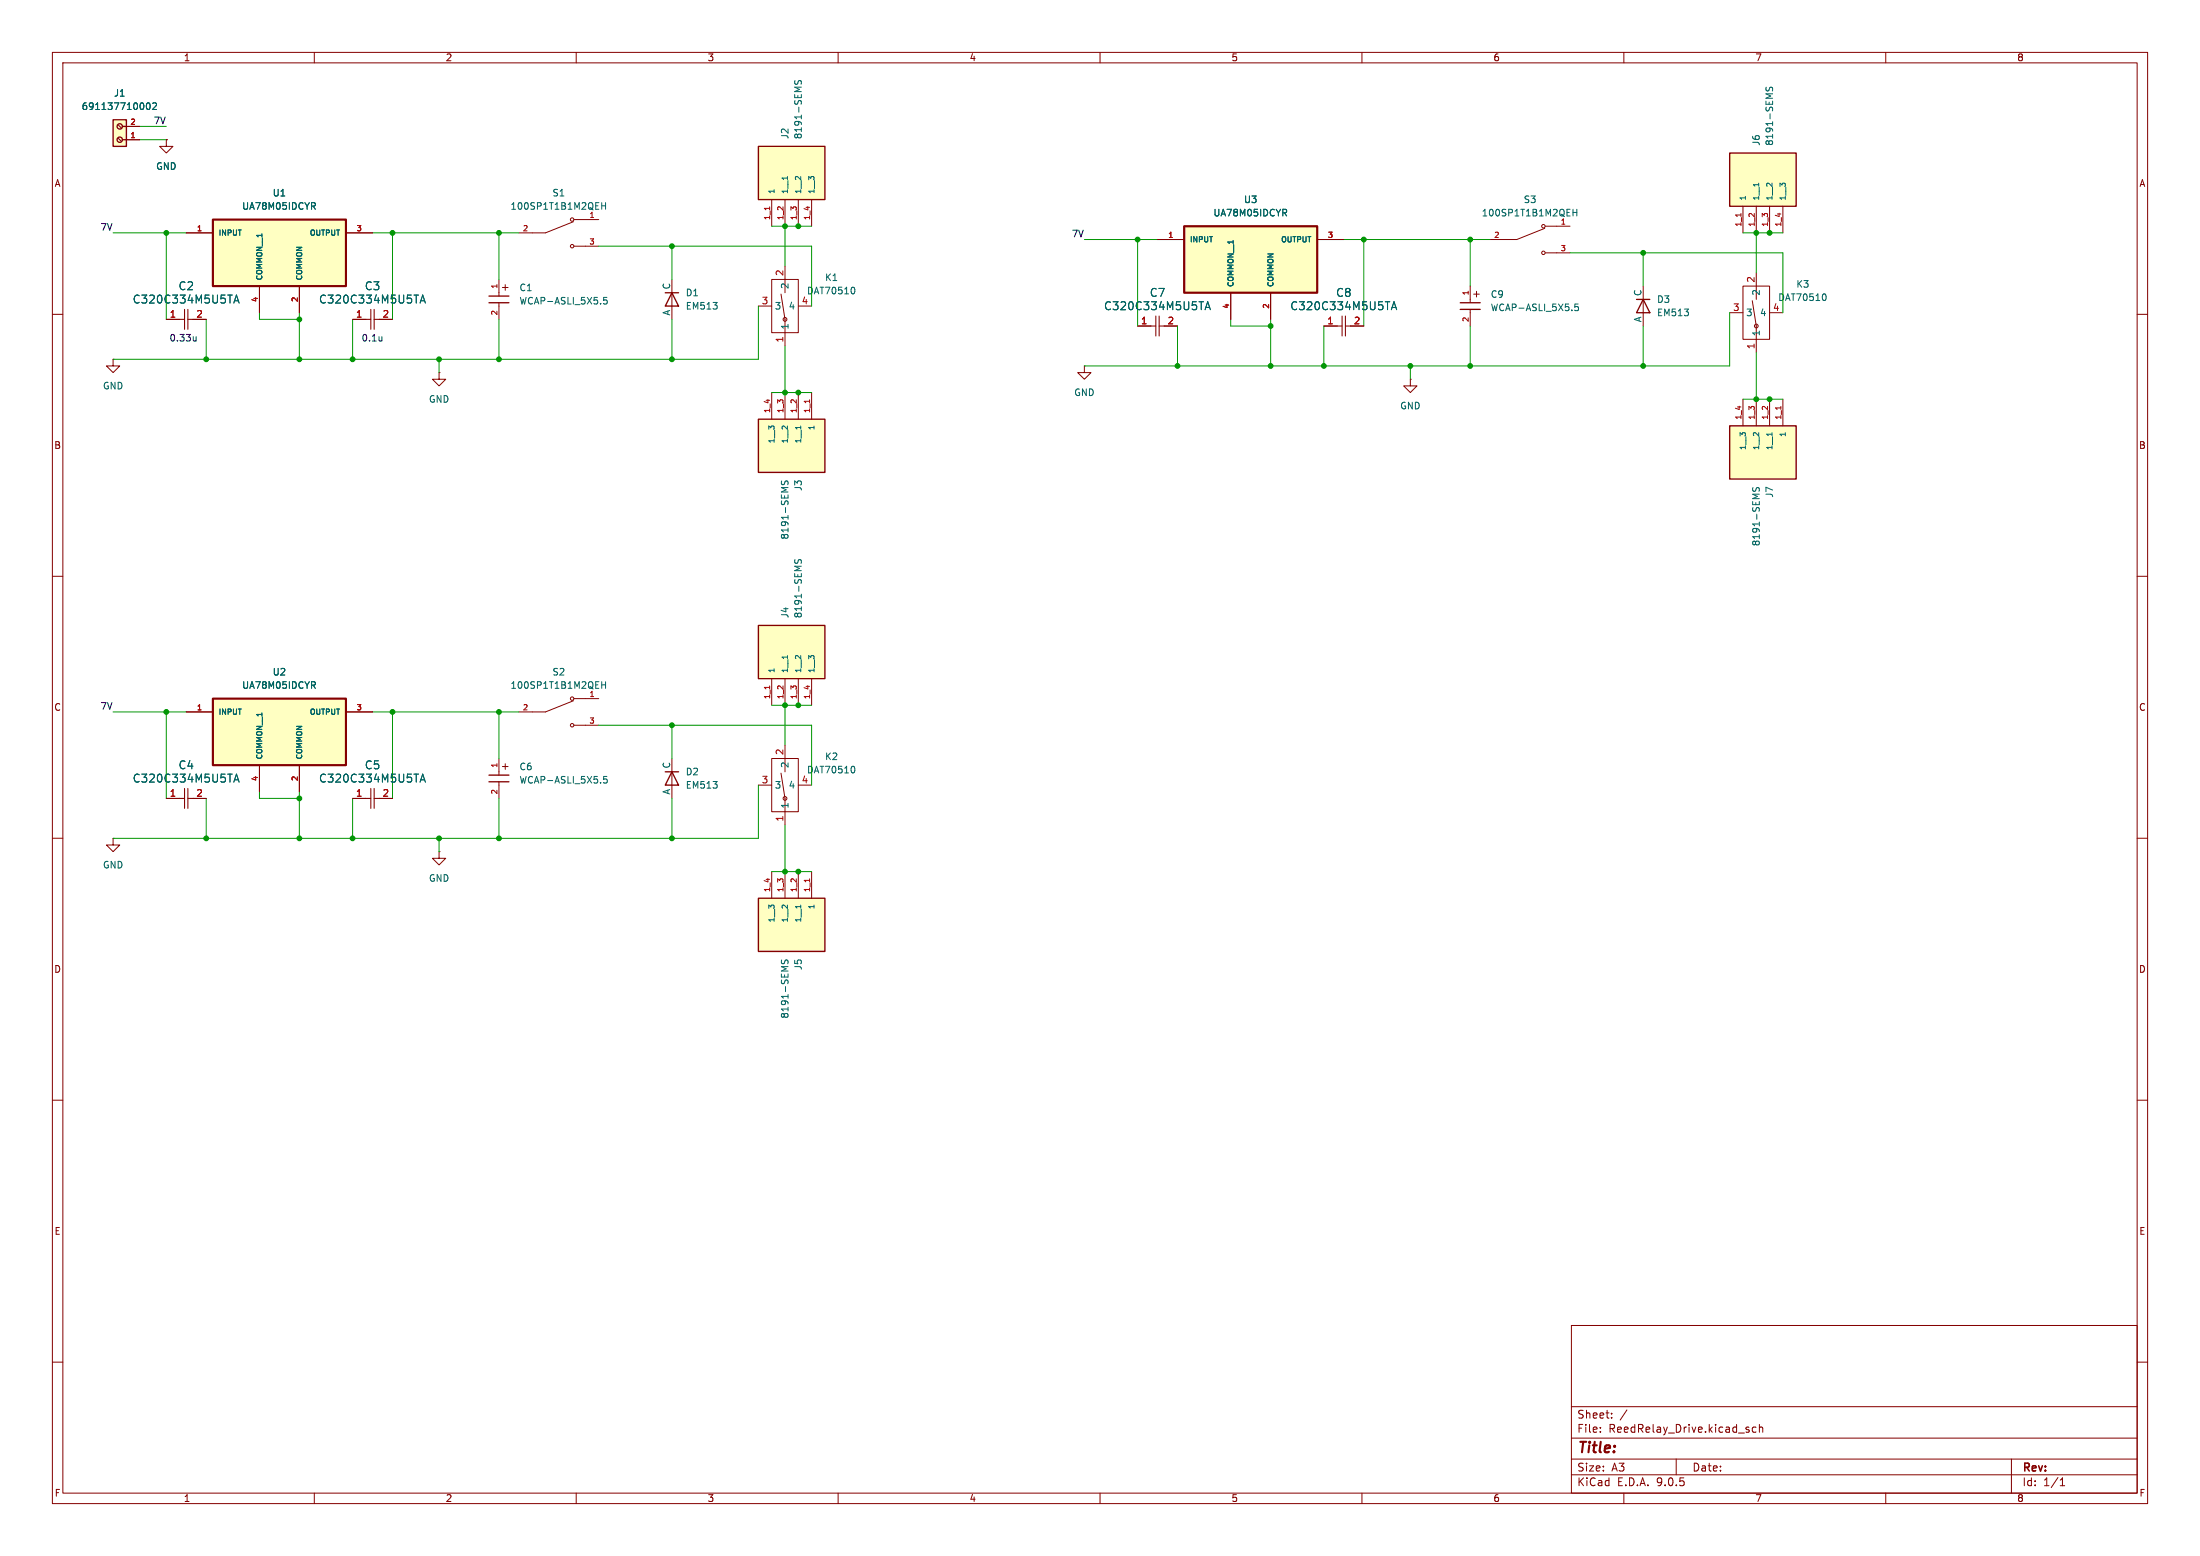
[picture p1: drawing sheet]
<svg xmlns="http://www.w3.org/2000/svg" width="420mm" height="297mm" viewBox="0 0 420 297" stroke-linecap="round" stroke-linejoin="round" font-family="sans-serif">
<g fill="none" stroke="#840000" stroke-width=".19">
<path d="M10 10h400v277h-400zM12 12h396v273h-396zM60 10v2M110 10v2M160 10v2M210 10v2M260 10v2M310 10v2M360 10v2M10 60h2M408 60h2M10 110h2"/>
<path d="M408 110h2M10 160h2M67.3 152.4h2.5M72.4 152.4h2.5M408 160h2M10 210h2M408 210h2M300 253h108v32h-108zM10 260h2M300 278.5h108M300 274.5h108M300 268.5h108"/>
<path d="M305.5 273.2v.2M305.5 272.5v.1M307.7 270.5v.2M307.7 269.8v.1M310.6 269.1l-1.3 1.9M320 278.5v3M333.9 273v.3M335.2 272.5l-.4-.1-.3 .3 .2 .6h.5M335.9 272.5l.2-.1 .3 .1 .1 .9M335.9 271.9v1.5M384 278.5v6.5M408 260h2"/>
<path d="M60 285v2M110 285v2M160 285v2M210 285v2M260 285v2M300 281.5h108M310 285v2M360 285v2M393.3 283.6h.9M393.3 282.5l.4-.4v1.5"/>
</g>
<path d="M69.8 152.4h1M70.8 150.5v3.8M71.4 152.4h1M71.4 150.5v3.8" fill="none" stroke="#840000" stroke-width=".2"/>
<path d="M80.2 149.3l.5-1.5 .5 1.5M80.3 148.9h.8" fill="none" stroke="#006464" stroke-width=".19"/>
<path d="M144.8 27.9h12.7v10.2h-12.7z" fill="#ffffc2"/>
<path d="M144.8 27.9h12.7v10.2h-12.7zM93.3 57.8h3.9M93.3 56.5h3.9" fill="none" stroke="#840000" stroke-width=".25"/>
<g fill="none" stroke="#840000" stroke-width=".19">
<path d="M147.3 38.1v5.1M149.9 38.1v5.1M152.4 38.1v5.1M154.9 38.1v5.1M95.2 53.3v3.2M95.2 57.8v3.2M109.5 42.3l-5.4 2.2h-5M109.6 41.9h4.7M109.6 47h4.7M144.8 58.4h2.5M147.3 53.3h5.1v10.2h-5.1zM149.1 56.1l.8 4.9v5"/>
<path d="M149.9 50.8v5.1M152.4 58.4h2.5M330.2 59.7h2.5M332.7 54.6h5.1v10.2h-5.1zM334.5 57.4l.8 4.8v5.1M335.3 52.1v5.1M337.8 59.7h2.6M252.7 62.2h2.6M257.8 62.2h2.5M269.2 72.4v1.3h1.3l-1.3 1.2-1.2-1.2h1.2M269.2 72.4h.1M144.8 149.9h2.5"/>
<path d="M147.3 144.8h5.1v10.1h-5.1zM149.1 147.6l.8 4.8v5.1M149.9 142.2v5.1M152.4 149.9h2.5"/>
<circle cx="109.2" cy="47" r=".33"/>
<circle cx="109.2" cy="41.9" r=".33"/>
<circle cx="149.9" cy="61" r=".36"/>
<circle cx="335.3" cy="62.2" r=".36"/>
<circle cx="149.9" cy="152.4" r=".36"/>
</g>
<path d="M146.9 39.5v.6" fill="none" stroke="#a90000" stroke-width=".19"/>
<path d="M151.8 15.4l-.1 .5 .1 .1h.4l.2-.5 .3-.1 .3 .2-.1 .5M114.9 38.7v1.2M114.9 39.3h.7M115.6 38.7v1.2M150.3 33.7v.6M115.9 56.8h-.6l-.1 .6 .2-.2 .4 .1 .1 .2v.4l-.2 .1-.5-.1M162.9 54.8a.79 .79 0 0 1 0 1.3M265.6 59.1l.5-1.5 .5 1.5M265.8 58.7h.7M348.3 56.1a.79 .79 0 0 1 0 1.3M162.9 146.3a.79 .79 0 0 1 0 1.2" fill="none" stroke="#006464" stroke-width=".19"/>
<path d="M255.3 62.2h.9M256.2 60.3v3.8M256.8 62.2h1M256.8 60.3v3.8" fill="none" stroke="#840000" stroke-width=".2"/>
<path d="M144.8 80h12.7v10.2h-12.7z" fill="#ffffc2"/>
<path d="M144.8 80h12.7v10.2h-12.7z" fill="none" stroke="#840000" stroke-width=".25"/>
<path d="M147.3 74.9v5.1M149.9 74.9v5.1M152.4 74.9v5.1M154.9 74.9v5.1" fill="none" stroke="#840000" stroke-width=".19"/>
<path d="M154.6 76.3v.6" fill="none" stroke="#a90000" stroke-width=".19"/>
<path d="M149.2 91.8v.5l.1 .2h.4l.2-.6 .3-.1 .2 .2v.5M152.9 81.3v.6" fill="none" stroke="#006464" stroke-width=".19"/>
<path d="M144.8 119.4h12.7v10.1h-12.7z" fill="#ffffc2"/>
<path d="M312.4 57.2h2.6M313.7 57.2l1.3 2.5h-2.6zM144.8 119.4h12.7v10.1h-12.7zM93.3 149.2h3.9M93.3 148h3.9M127 147.3h2.5M128.3 147.3l1.2 2.6h-2.5z" fill="none" stroke="#840000" stroke-width=".25"/>
<g fill="none" stroke="#840000" stroke-width=".19">
<path d="M313.7 54.6v7.6M109.5 133.8l-5.4 2.1h-5M109.6 133.4h4.7M109.6 138.4h4.7M147.3 129.5v5.1M149.9 129.5v5.1M152.4 129.5v5.1M154.9 129.5v5.1M95.2 144.8v3.1M95.2 149.2v3.2M128.3 144.8v7.6"/>
<circle cx="109.2" cy="133.4" r=".33"/>
<circle cx="109.2" cy="138.4" r=".33"/>
</g>
<path d="M146.9 130.9v.6" fill="none" stroke="#a90000" stroke-width=".19"/>
<path d="M151.8 106.8l-.1 .5 .1 .2h.4l.2-.6 .3-.1 .3 .3-.1 .4M114.9 130.1v1.3M114.9 130.7h.7M115.6 130.1v1.3M150.3 125.1v.6M115.9 148.2h-.6l-.1 .6 .2-.1h.4l.1 .2v.5l-.2 .1-.5-.1" fill="none" stroke="#006464" stroke-width=".19"/>
<path d="M144.8 171.5h12.7v10.1h-12.7z" fill="#ffffc2"/>
<path d="M144.8 171.5h12.7v10.1h-12.7z" fill="none" stroke="#840000" stroke-width=".25"/>
<path d="M147.3 166.4v5.1M149.9 166.4v5.1M152.4 166.4v5.1M154.9 166.4v5.1" fill="none" stroke="#840000" stroke-width=".19"/>
<path d="M154.6 167.7v.6" fill="none" stroke="#a90000" stroke-width=".19"/>
<path d="M152.9 172.8v.5M149.2 183.2v.5l.1 .2h.4l.2-.5 .3-.2 .2 .3v.5" fill="none" stroke="#006464" stroke-width=".19"/>
<path d="M330.2 81.3h12.7v10.1h-12.7z" fill="#ffffc2"/>
<path d="M330.2 81.3h12.7v10.1h-12.7z" fill="none" stroke="#840000" stroke-width=".25"/>
<path d="M332.7 76.2v5.1M335.3 76.2v5.1M337.8 76.2v5.1M340.4 76.2v5.1" fill="none" stroke="#840000" stroke-width=".19"/>
<path d="M340 77.6v.6" fill="none" stroke="#a90000" stroke-width=".19"/>
<path d="M334.6 93.1v.4l.1 .2h.4l.2-.5 .3-.1 .3 .2-.1 .5M338.3 82.6v.6" fill="none" stroke="#006464" stroke-width=".19"/>
<path d="M226.1 43.2h25.4v12.7h-25.4z" fill="#ffffc2"/>
<path d="M226.1 43.2h25.4v12.7h-25.4z" fill="none" stroke="#840000" stroke-width=".41"/>
<path d="M221 45.7h5.1M234.9 55.9v5.1M242.6 55.9v5.1M251.5 45.7h5M207 69.9v1.2h1.3l-1.3 1.3-1.3-1.3h1.3M207 69.9h.1M217.2 62.2h2.5M222.2 62.2h2.6" fill="none" stroke="#840000" stroke-width=".19"/>
<path d="M245.4 39.9l.2 .3v.3l-.2 .1M230.1 59.1l.5-1.5 .5 1.5M230.2 58.7h.7M245.2 40.6l.4 .6" fill="none" stroke="#006464" stroke-width=".19"/>
<path d="M219.7 62.2h.9M220.6 60.3v3.8M221.3 62.2h.9M221.3 60.3v3.8" fill="none" stroke="#840000" stroke-width=".2"/>
<path d="M40.6 41.9h25.4v12.7h-25.4z" fill="#ffffc2"/>
<path d="M40.6 41.9h25.4v12.7h-25.4z" fill="none" stroke="#840000" stroke-width=".41"/>
<path d="M31.7 26.7v1.2h1.3l-1.3 1.3-1.2-1.3h1.2M31.7 26.7h.1M35.6 44.5h5M49.5 54.6v5.1M57.1 54.6v5.1M66 44.5h5.1" fill="none" stroke="#840000" stroke-width=".19"/>
<path d="M59.8 39.3l.4 .6M60 38.7l.2 .2-.1 .3-.1 .1" fill="none" stroke="#006464" stroke-width=".19"/>
<path d="M21.6 22.9h2.5v5h-2.5z" fill="#ffffc2"/>
<g fill="none" stroke="#840000" stroke-width=".25">
<path d="M21.6 22.9h2.5v5h-2.5zM23.4 26.7h.7M23.4 24.1h.7M127 55.9h2.5M128.3 55.9l1.2 2.5h-2.5z"/>
<circle cx="22.9" cy="24.1" r=".51"/>
<circle cx="22.9" cy="26.7" r=".51"/>
</g>
<path d="M22.6 26.4l.5 .5M22.6 23.9l.5 .5M24.1 26.7h2.6M24.1 24.1h2.6M128.3 53.3v7.7" fill="none" stroke="#840000" stroke-width=".19"/>
<path d="M28.1 19.7l.1-.1a.68 .68 0 0 1 .5 .7 .68 .68 0 0 1-.5 .6 .84 .84 0 0 1-.1-1.2zM29.1 19.8l.5-.2 .3 .4-.8 .9h.8" fill="none" stroke="#006464" stroke-width=".19"/>
<path d="M330.2 29.2h12.7v10.2h-12.7z" fill="#ffffc2"/>
<path d="M330.2 29.2h12.7v10.2h-12.7z" fill="none" stroke="#840000" stroke-width=".25"/>
<path d="M332.7 39.4v5.1M335.3 39.4v5.1M337.8 39.4v5.1M340.4 39.4v5.1M31.7 61h2.6M36.8 61h2.6M67.3 61h2.5M72.4 61h2.5" fill="none" stroke="#840000" stroke-width=".19"/>
<path d="M332.4 40.7v.6" fill="none" stroke="#a90000" stroke-width=".19"/>
<path d="M337.2 16.6l-.1 .5 .2 .2h.3l.3-.5 .3-.2 .2 .3-.1 .5M335.7 35v.5M44.6 57.8l.5-1.5 .5 1.5M44.8 57.4h.7M80.2 57.8l.5-1.5 .5 1.5M80.3 57.4h.8" fill="none" stroke="#006464" stroke-width=".19"/>
<path d="M35.2 59.1v3.8M35.9 59.1v3.8M70.8 59.1v3.8M71.4 59.1v3.8M34.3 61h.9M35.9 61h.9M69.8 61h1M71.4 61h1" fill="none" stroke="#840000" stroke-width=".2"/>
<path d="M40.6 133.4h25.4v12.7h-25.4z" fill="#ffffc2"/>
<path d="M40.6 133.4h25.4v12.7h-25.4z" fill="none" stroke="#840000" stroke-width=".41"/>
<g fill="none" stroke="#840000" stroke-width=".19">
<path d="M24.1 26.7h2.6M24.1 24.1h2.6M31.7 26.7h.1M35.6 44.5h5M49.5 54.6v5.1M57.1 54.6v5.1M66 44.5h5.1M221 45.7h5.1M234.9 55.9v5.1M242.6 55.9v5.1M251.5 45.7h5M280.7 54.6v3.2"/>
<path d="M280.7 59v3.2M294.9 43.6l-5.3 2.1h-5.1M295 43.2h4.7M295 48.3h4.7M21.6 68.6v1.3h1.3l-1.3 1.2-1.3-1.2h1.3M21.6 68.6h.1M31.7 61h2.6M36.8 61h2.6M67.3 61h2.5M72.4 61h2.5M83.8 71.1v1.3h1.3l-1.3 1.3-1.3-1.3h1.3M83.8 71.1h.1"/>
<path d="M217.2 62.2h2.5M222.2 62.2h2.6M252.7 62.2h2.6M257.8 62.2h2.5M35.6 135.9h5M66 135.9h5.1M31.7 152.4h2.6M36.8 152.4h2.6M49.5 146.1v5M57.1 146.1v5M67.3 152.4h2.5M72.4 152.4h2.5"/>
<path d="M21.6 160v1.3h1.3l-1.3 1.3-1.3-1.3h1.3M21.6 160h.1M83.8 162.6v1.2h1.3l-1.3 1.3-1.3-1.3h1.3M83.8 162.6h.1"/>
<circle cx="294.6" cy="48.3" r=".33"/>
<circle cx="294.6" cy="43.2" r=".33"/>
</g>
<g fill="none" stroke="#006464" stroke-width=".19">
<path d="M28.1 19.7l.1-.1a.68 .68 0 0 1 .5 .7 .68 .68 0 0 1-.5 .6 .84 .84 0 0 1-.1-1.2zM29.1 19.8l.5-.2 .3 .4-.8 .9h.8M59.8 39.3l.4 .6M60 38.7l.2 .2-.1 .3-.1 .1M245.4 39.9l.2 .3v.3l-.2 .1M300.3 39.9v1.3M301 39.9v1.3M44.6 57.8l.5-1.5 .5 1.5M44.8 57.4h.7M80.2 57.8l.5-1.5 .5 1.5M80.3 57.4h.8M230.1 59.1l.5-1.5 .5 1.5"/>
<path d="M230.2 58.7h.7M245.2 40.6l.4 .6M265.6 59.1l.5-1.5 .5 1.5M265.8 58.7h.7M300.3 40.6h.7M301.3 58h-.6l-.1 .6 .2-.1 .4 .1 .1 .2v.4l-.2 .1-.5-.1M59.8 130.8l.4 .6M60 130.1l.2 .3-.1 .3-.1 .1M44.6 149.3l.5-1.5 .5 1.5M44.8 148.9h.7M80.2 149.3l.5-1.5 .5 1.5M80.3 148.9h.8"/>
</g>
<path d="M278.8 59.1h3.8M278.8 57.8h3.8" fill="none" stroke="#840000" stroke-width=".25"/>
<path d="M34.3 152.4h.9M35.2 150.5v3.8M35.9 152.4h.9M35.9 150.5v3.8" fill="none" stroke="#840000" stroke-width=".2"/>
<g fill="none" stroke="#009600" stroke-width=".19">
<path d="M26.7 24.1h5M26.7 26.7h5M21.6 44.5h14M31.7 44.5v16.5M49.5 59.7v1.3h7.6M57.1 59.7v8.9M71.1 44.5h28M74.9 44.5v16.5M95.2 44.5v8.8M114.3 47h40.6v11.4M128.3 47v6.3M144.8 58.4v10.2h-123.2"/>
<path d="M147.3 43.2h7.6M149.9 43.2v7.6M207 45.7h14M217.2 45.7v16.5M256.5 45.7h28M260.3 45.7v16.5M280.7 45.7v8.9M299.7 48.3h40.7v11.4M313.7 48.3v6.3M330.2 59.7v10.2h-123.2M332.7 44.5h7.7M335.3 44.5v7.6"/>
<path d="M39.4 61v7.6M67.3 61v7.6M83.8 68.6v2.5M95.2 61v7.6M128.3 61v7.6M147.3 74.9h7.6M149.9 66v8.9M224.8 62.2v7.7M234.9 61v1.2h7.7M242.6 61v8.9M252.7 62.2v7.7M269.2 69.9v2.5"/>
<path d="M280.7 62.2v7.7M313.7 62.2v7.7M332.7 76.2h7.7M335.3 67.3v8.9M21.6 135.9h14M31.7 135.9v16.5M71.1 135.9h28M74.9 135.9v16.5M95.2 135.9v8.9M114.3 138.4h40.6v11.5M128.3 138.4v6.4M147.3 134.6h7.6"/>
<path d="M149.9 134.6v7.6M39.4 152.4v7.6M49.5 151.1v1.3h7.6M57.1 151.1v8.9M67.3 152.4v7.6M95.2 152.4v7.6M128.3 152.4v7.6M144.8 149.9v10.1h-123.2M149.9 157.5v8.9M83.8 160v2.6M147.3 166.4h7.6"/>
</g>
<path d="M37.4 64.3v.8M37.4 65l-.3 .1M72.9 64.3v.8M72.9 65h-.1" fill="none" stroke="#0000c2" stroke-width=".19"/>
<g fill="#009600" stroke="#009600" stroke-width=".19">
<circle cx="252.7" cy="69.9" r=".46"/>
<circle cx="269.2" cy="69.9" r=".46"/>
<circle cx="313.7" cy="69.9" r=".46"/>
<circle cx="313.7" cy="48.3" r=".46"/>
<circle cx="337.8" cy="76.2" r=".46"/>
<circle cx="335.3" cy="76.2" r=".46"/>
<circle cx="280.7" cy="69.9" r=".46"/>
<circle cx="280.7" cy="45.7" r=".46"/>
<circle cx="260.3" cy="45.7" r=".46"/>
<circle cx="335.3" cy="44.5" r=".46"/>
<circle cx="337.8" cy="44.5" r=".46"/>
<circle cx="39.4" cy="68.6" r=".46"/>
<circle cx="31.7" cy="135.9" r=".46"/>
<circle cx="74.9" cy="135.9" r=".46"/>
<circle cx="57.1" cy="152.4" r=".46"/>
<circle cx="57.1" cy="160" r=".46"/>
<circle cx="83.8" cy="160" r=".46"/>
<circle cx="67.3" cy="160" r=".46"/>
<circle cx="39.4" cy="160" r=".46"/>
<circle cx="67.3" cy="68.6" r=".46"/>
<circle cx="74.9" cy="44.5" r=".46"/>
<circle cx="57.1" cy="68.6" r=".46"/>
<circle cx="57.1" cy="61" r=".46"/>
<circle cx="31.7" cy="44.5" r=".46"/>
<circle cx="149.9" cy="43.2" r=".46"/>
<circle cx="152.4" cy="43.2" r=".46"/>
<circle cx="217.2" cy="45.7" r=".46"/>
<circle cx="242.6" cy="62.2" r=".46"/>
<circle cx="242.6" cy="69.9" r=".46"/>
<circle cx="152.4" cy="74.9" r=".46"/>
<circle cx="149.9" cy="74.9" r=".46"/>
<circle cx="149.9" cy="134.6" r=".46"/>
<circle cx="152.4" cy="134.6" r=".46"/>
<circle cx="224.8" cy="69.9" r=".46"/>
<circle cx="95.2" cy="135.9" r=".46"/>
<circle cx="95.2" cy="160" r=".46"/>
<circle cx="149.9" cy="166.4" r=".46"/>
<circle cx="152.4" cy="166.4" r=".46"/>
<circle cx="128.3" cy="160" r=".46"/>
<circle cx="128.3" cy="138.4" r=".46"/>
<circle cx="95.2" cy="44.5" r=".46"/>
<circle cx="83.8" cy="68.6" r=".46"/>
<circle cx="95.2" cy="68.6" r=".46"/>
<circle cx="128.3" cy="68.6" r=".46"/>
<circle cx="128.3" cy="47" r=".46"/>
</g>
<text font-size="2.8" fill="#840000" x="301" y="277.9">Title:</text>
<g font-size="2.1" fill="#006464">
<text x="25.3" y="58.1">C320C334M5U5TA</text>
<text x="34" y="55.6">C2</text>
<text x="60.8" y="58.1">C320C334M5U5TA</text>
<text x="69.6" y="55.6">C3</text>
<text x="210.7" y="59.4">C320C334M5U5TA</text>
<text x="219.4" y="56.9">C7</text>
<text x="246.2" y="59.4">C320C334M5U5TA</text>
<text x="255" y="56.9">C8</text>
<text x="25.3" y="149.6">C320C334M5U5TA</text>
<text x="34" y="147">C4</text>
<text x="60.8" y="149.6">C320C334M5U5TA</text>
<text x="69.6" y="147">C5</text>
</g>
<g font-size="2.1" fill="#840000">
<text x="301" y="273.7">File:</text>
<text x="301" y="271">Sheet:</text>
<text x="307.1" y="273.7">ReedRelay_Drive.kicad_sch</text>
<text x="301" y="281.1">Size:</text>
<text x="307.6" y="281.1">A3</text>
<text x="323" y="281.1">Date:</text>
<text x="386" y="281.3">Rev:</text>
<text x="301" y="283.9">KiCad</text>
<text x="308.7" y="283.9">E.D.A.</text>
<text x="316.3" y="283.9">9.0.5</text>
<text x="386" y="283.9">Id:</text>
<text x="390.1" y="283.9">1/1</text>
</g>
<g font-size="2" fill="#840000">
<text x="97.3" y="55.8" transform="rotate(-90 97.3 55.8)">+</text>
<text x="282.7" y="57.1" transform="rotate(-90 282.7 57.1)">+</text>
<text x="97.3" y="147.3" transform="rotate(-90 97.3 147.3)">+</text>
</g>
<g font-size="1.8" fill="#840000">
<text x="35" y="11.9">1</text>
<text x="85" y="11.9">2</text>
<text x="135" y="11.9">3</text>
<text x="185" y="11.9">4</text>
<text x="235" y="11.9">5</text>
<text x="285" y="11.9">6</text>
<text x="335" y="11.9">7</text>
<text x="385" y="11.9">8</text>
<text x="10.3" y="35.9">A</text>
<text x="408.3" y="35.9">A</text>
<text x="10.3" y="85.9">B</text>
<text x="408.2" y="85.9">B</text>
<text x="10.3" y="135.9">C</text>
<text x="408.2" y="135.9">C</text>
<text x="10.3" y="185.9">D</text>
<text x="408.2" y="185.9">D</text>
<text x="10.3" y="235.9">E</text>
<text x="408.3" y="235.9">E</text>
<text x="10.3" y="285.9">F</text>
<text x="35" y="286.9">1</text>
<text x="85" y="286.9">2</text>
<text x="135" y="286.9">3</text>
<text x="185" y="286.9">4</text>
<text x="235" y="286.9">5</text>
<text x="285" y="286.9">6</text>
<text x="335" y="286.9">7</text>
<text x="385" y="286.9">8</text>
<text x="408.3" y="285.9">F</text>
</g>
<g font-size="1.8" fill="#006464">
<text x="15.5" y="21.2">691137710002</text>
<text x="21.7" y="18.6">J1</text>
<text x="150.7" y="26.7" transform="rotate(-90 150.7 26.7)">J2</text>
<text x="153.3" y="26.7" transform="rotate(-90 153.3 26.7)">8191-SEMS</text>
<text x="336.1" y="27.9" transform="rotate(-90 336.1 27.9)">J6</text>
<text x="338.7" y="27.9" transform="rotate(-90 338.7 27.9)">8191-SEMS</text>
<text x="29.7" y="32.6">GND</text>
<text x="46.1" y="40.2">UA78M05IDCYR</text>
<text x="52" y="37.7">U1</text>
<text x="97.4" y="40.2">100SP1T1B1M2QEH</text>
<text x="105.4" y="37.7">S1</text>
<text x="231.6" y="41.5">UA78M05IDCYR</text>
<text x="237.4" y="39">U3</text>
<text x="282.8" y="41.5">100SP1T1B1M2QEH</text>
<text x="290.8" y="39">S3</text>
<text x="157.4" y="53.8">K1</text>
<text x="99.1" y="55.8">C1</text>
<text x="99.1" y="58.3">WCAP-ASLI_5X5.5</text>
<text x="128" y="55.3" transform="rotate(-90 128 55.3)">C</text>
<text x="130.8" y="56.7">D1</text>
<text x="130.8" y="59.3">EM513</text>
<text x="147.8" y="59.3">3</text>
<text x="150.5" y="59.3">4</text>
<text x="150.7" y="55.3" transform="rotate(-90 150.7 55.3)">2</text>
<text x="154" y="56.4">DAT70510</text>
<text x="284.5" y="57">C9</text>
<text x="284.5" y="59.6">WCAP-ASLI_5X5.5</text>
<text x="313.4" y="56.6" transform="rotate(-90 313.4 56.6)">C</text>
<text x="316.2" y="58">D3</text>
<text x="336.1" y="56.5" transform="rotate(-90 336.1 56.5)">2</text>
<text x="339.4" y="57.6">DAT70510</text>
<text x="342.8" y="55.1">K3</text>
<text x="128" y="60.3" transform="rotate(-90 128 60.3)">A</text>
<text x="150.7" y="63" transform="rotate(-90 150.7 63)">1</text>
<text x="313.4" y="61.6" transform="rotate(-90 313.4 61.6)">A</text>
<text x="316.2" y="60.6">EM513</text>
<text x="333.2" y="60.6">3</text>
<text x="335.9" y="60.6">4</text>
<text x="336.1" y="64.3" transform="rotate(-90 336.1 64.3)">1</text>
<text x="19.6" y="74.5">GND</text>
<text x="81.8" y="77.1">GND</text>
<text x="205" y="75.8">GND</text>
<text x="267.2" y="78.3">GND</text>
<text x="153.3" y="93.8" transform="rotate(-90 153.3 93.8)">J3</text>
<text x="338.7" y="95.1" transform="rotate(-90 338.7 95.1)">J7</text>
<text x="150.7" y="103.1" transform="rotate(-90 150.7 103.1)">8191-SEMS</text>
<text x="336.1" y="104.4" transform="rotate(-90 336.1 104.4)">8191-SEMS</text>
<text x="150.7" y="118.1" transform="rotate(-90 150.7 118.1)">J4</text>
<text x="153.3" y="118.1" transform="rotate(-90 153.3 118.1)">8191-SEMS</text>
<text x="46.1" y="131.7">UA78M05IDCYR</text>
<text x="52" y="129.1">U2</text>
<text x="97.4" y="131.7">100SP1T1B1M2QEH</text>
<text x="105.4" y="129.1">S2</text>
<text x="99.1" y="147.2">C6</text>
<text x="99.1" y="149.8">WCAP-ASLI_5X5.5</text>
<text x="128" y="146.8" transform="rotate(-90 128 146.8)">C</text>
<text x="130.8" y="148.2">D2</text>
<text x="150.7" y="146.7" transform="rotate(-90 150.7 146.7)">2</text>
<text x="154" y="147.8">DAT70510</text>
<text x="157.4" y="145.3">K2</text>
<text x="128" y="151.8" transform="rotate(-90 128 151.8)">A</text>
<text x="130.8" y="150.7">EM513</text>
<text x="147.8" y="150.7">3</text>
<text x="150.5" y="150.7">4</text>
<text x="150.7" y="154.4" transform="rotate(-90 150.7 154.4)">1</text>
<text x="19.6" y="166">GND</text>
<text x="81.8" y="168.5">GND</text>
<text x="153.3" y="185.3" transform="rotate(-90 153.3 185.3)">J5</text>
<text x="150.7" y="194.5" transform="rotate(-90 150.7 194.5)">8191-SEMS</text>
</g>
<g font-size="1.8" fill="#0f0f0f">
<text x="29.2" y="23.8">7V</text>
<text x="19.1" y="44.1">7V</text>
<text x="204.5" y="45.4">7V</text>
<text x="19.1" y="135.5">7V</text>
</g>
<g font-size="1.8" fill="#a90000">
<text x="149.6" y="52.8" transform="rotate(-90 149.6 52.8)">2</text>
<text x="145.3" y="58.2">3</text>
<text x="153" y="58.2">4</text>
<text x="330.8" y="59.4">3</text>
<text x="335" y="54" transform="rotate(-90 335 54)">2</text>
<text x="338.4" y="59.4">4</text>
<text x="32.3" y="60.7">1</text>
<text x="37.4" y="60.7">2</text>
<text x="67.9" y="60.7">1</text>
<text x="73" y="60.7">2</text>
<text x="149.6" y="65.5" transform="rotate(-90 149.6 65.5)">1</text>
<text x="217.7" y="62">1</text>
<text x="222.8" y="62">2</text>
<text x="253.3" y="62">1</text>
<text x="258.4" y="62">2</text>
<text x="335" y="66.7" transform="rotate(-90 335 66.7)">1</text>
<text x="145.3" y="149.6">3</text>
<text x="149.6" y="144.2" transform="rotate(-90 149.6 144.2)">2</text>
<text x="153" y="149.6">4</text>
<text x="32.3" y="152.1">1</text>
<text x="37.4" y="152.1">2</text>
<text x="67.9" y="152.1">1</text>
<text x="73" y="152.1">2</text>
<text x="149.6" y="156.9" transform="rotate(-90 149.6 156.9)">1</text>
</g>
<g font-size="1.8" fill="#0000c2">
<text x="32.3" y="65.4">0.33u</text>
<text x="68.9" y="65.4">0.1u</text>
</g>
<g font-size="1.4" fill="#a90000">
<text x="24.8" y="23.9">2</text>
<text x="24.8" y="26.4">1</text>
<text x="112.4" y="41.7">1</text>
<text x="37.5" y="44.2">1</text>
<text x="68" y="44.2">3</text>
<text x="99.7" y="44.2">2</text>
<text x="112.4" y="46.7">3</text>
<text x="147.1" y="42.1" transform="rotate(-90 147.1 42.1)">1_1</text>
<text x="149.6" y="42.1" transform="rotate(-90 149.6 42.1)">1_2</text>
<text x="152.1" y="42.1" transform="rotate(-90 152.1 42.1)">1_3</text>
<text x="154.7" y="42.1" transform="rotate(-90 154.7 42.1)">1_4</text>
<text x="222.9" y="45.5">1</text>
<text x="253.4" y="45.5">3</text>
<text x="285.1" y="45.5">2</text>
<text x="297.8" y="42.9">1</text>
<text x="332.5" y="43.4" transform="rotate(-90 332.5 43.4)">1_1</text>
<text x="335" y="43.4" transform="rotate(-90 335 43.4)">1_2</text>
<text x="337.6" y="43.4" transform="rotate(-90 337.6 43.4)">1_3</text>
<text x="340.1" y="43.4" transform="rotate(-90 340.1 43.4)">1_4</text>
<text x="297.8" y="48">3</text>
<text x="49.3" y="57.8" transform="rotate(-90 49.3 57.8)">4</text>
<text x="56.9" y="57.8" transform="rotate(-90 56.9 57.8)">2</text>
<text x="95" y="55.2" transform="rotate(-90 95 55.2)">1</text>
<text x="234.7" y="59" transform="rotate(-90 234.7 59)">4</text>
<text x="242.3" y="59" transform="rotate(-90 242.3 59)">2</text>
<text x="280.4" y="56.5" transform="rotate(-90 280.4 56.5)">1</text>
<text x="95" y="60.3" transform="rotate(-90 95 60.3)">2</text>
<text x="280.4" y="61.6" transform="rotate(-90 280.4 61.6)">2</text>
<text x="147.1" y="79" transform="rotate(-90 147.1 79)">1_4</text>
<text x="149.6" y="79" transform="rotate(-90 149.6 79)">1_3</text>
<text x="152.1" y="79" transform="rotate(-90 152.1 79)">1_2</text>
<text x="154.7" y="79" transform="rotate(-90 154.7 79)">1_1</text>
<text x="332.5" y="80.2" transform="rotate(-90 332.5 80.2)">1_4</text>
<text x="335" y="80.2" transform="rotate(-90 335 80.2)">1_3</text>
<text x="337.6" y="80.2" transform="rotate(-90 337.6 80.2)">1_2</text>
<text x="340.1" y="80.2" transform="rotate(-90 340.1 80.2)">1_1</text>
<text x="37.5" y="135.6">1</text>
<text x="68" y="135.6">3</text>
<text x="99.7" y="135.6">2</text>
<text x="112.4" y="133.1">1</text>
<text x="147.1" y="133.6" transform="rotate(-90 147.1 133.6)">1_1</text>
<text x="149.6" y="133.6" transform="rotate(-90 149.6 133.6)">1_2</text>
<text x="152.1" y="133.6" transform="rotate(-90 152.1 133.6)">1_3</text>
<text x="154.7" y="133.6" transform="rotate(-90 154.7 133.6)">1_4</text>
<text x="112.4" y="138.2">3</text>
<text x="49.3" y="149.2" transform="rotate(-90 49.3 149.2)">4</text>
<text x="56.9" y="149.2" transform="rotate(-90 56.9 149.2)">2</text>
<text x="95" y="146.7" transform="rotate(-90 95 146.7)">1</text>
<text x="95" y="151.7" transform="rotate(-90 95 151.7)">2</text>
<text x="147.1" y="170.4" transform="rotate(-90 147.1 170.4)">1_4</text>
<text x="149.6" y="170.4" transform="rotate(-90 149.6 170.4)">1_3</text>
<text x="152.1" y="170.4" transform="rotate(-90 152.1 170.4)">1_2</text>
<text x="154.7" y="170.4" transform="rotate(-90 154.7 170.4)">1_1</text>
</g>
<g font-size="1.4" fill="#006464">
<text x="148.1" y="37.1" transform="rotate(-90 148.1 37.1)">1</text>
<text x="150.6" y="37.1" transform="rotate(-90 150.6 37.1)">1__1</text>
<text x="153.1" y="37.1" transform="rotate(-90 153.1 37.1)">1__2</text>
<text x="155.7" y="37.1" transform="rotate(-90 155.7 37.1)">1__3</text>
<text x="333.5" y="38.4" transform="rotate(-90 333.5 38.4)">1</text>
<text x="336" y="38.4" transform="rotate(-90 336 38.4)">1__1</text>
<text x="338.6" y="38.4" transform="rotate(-90 338.6 38.4)">1__2</text>
<text x="341.1" y="38.4" transform="rotate(-90 341.1 38.4)">1__3</text>
<text x="41.7" y="45.2">INPUT</text>
<text x="59" y="45.2">OUTPUT</text>
<text x="227.1" y="46.5">INPUT</text>
<text x="244.4" y="46.5">OUTPUT</text>
<text x="50.3" y="53.6" transform="rotate(-90 50.3 53.6)">COMMON__1</text>
<text x="57.9" y="53.6" transform="rotate(-90 57.9 53.6)">COMMON</text>
<text x="235.7" y="54.9" transform="rotate(-90 235.7 54.9)">COMMON__1</text>
<text x="243.3" y="54.9" transform="rotate(-90 243.3 54.9)">COMMON</text>
<text x="155.7" y="82.2" transform="rotate(-90 155.7 82.2)">1</text>
<text x="341.1" y="83.5" transform="rotate(-90 341.1 83.5)">1</text>
<text x="148.1" y="84.8" transform="rotate(-90 148.1 84.8)">1__3</text>
<text x="150.6" y="84.8" transform="rotate(-90 150.6 84.8)">1__2</text>
<text x="153.1" y="84.8" transform="rotate(-90 153.1 84.8)">1__1</text>
<text x="333.5" y="86" transform="rotate(-90 333.5 86)">1__3</text>
<text x="336" y="86" transform="rotate(-90 336 86)">1__2</text>
<text x="338.6" y="86" transform="rotate(-90 338.6 86)">1__1</text>
<text x="148.1" y="128.5" transform="rotate(-90 148.1 128.5)">1</text>
<text x="150.6" y="128.5" transform="rotate(-90 150.6 128.5)">1__1</text>
<text x="153.1" y="128.5" transform="rotate(-90 153.1 128.5)">1__2</text>
<text x="155.7" y="128.5" transform="rotate(-90 155.7 128.5)">1__3</text>
<text x="41.7" y="136.6">INPUT</text>
<text x="59" y="136.6">OUTPUT</text>
<text x="50.3" y="145" transform="rotate(-90 50.3 145)">COMMON__1</text>
<text x="57.9" y="145" transform="rotate(-90 57.9 145)">COMMON</text>
<text x="155.7" y="173.7" transform="rotate(-90 155.7 173.7)">1</text>
<text x="148.1" y="176.2" transform="rotate(-90 148.1 176.2)">1__3</text>
<text x="150.6" y="176.2" transform="rotate(-90 150.6 176.2)">1__2</text>
<text x="153.1" y="176.2" transform="rotate(-90 153.1 176.2)">1__1</text>
</g>
</svg>
